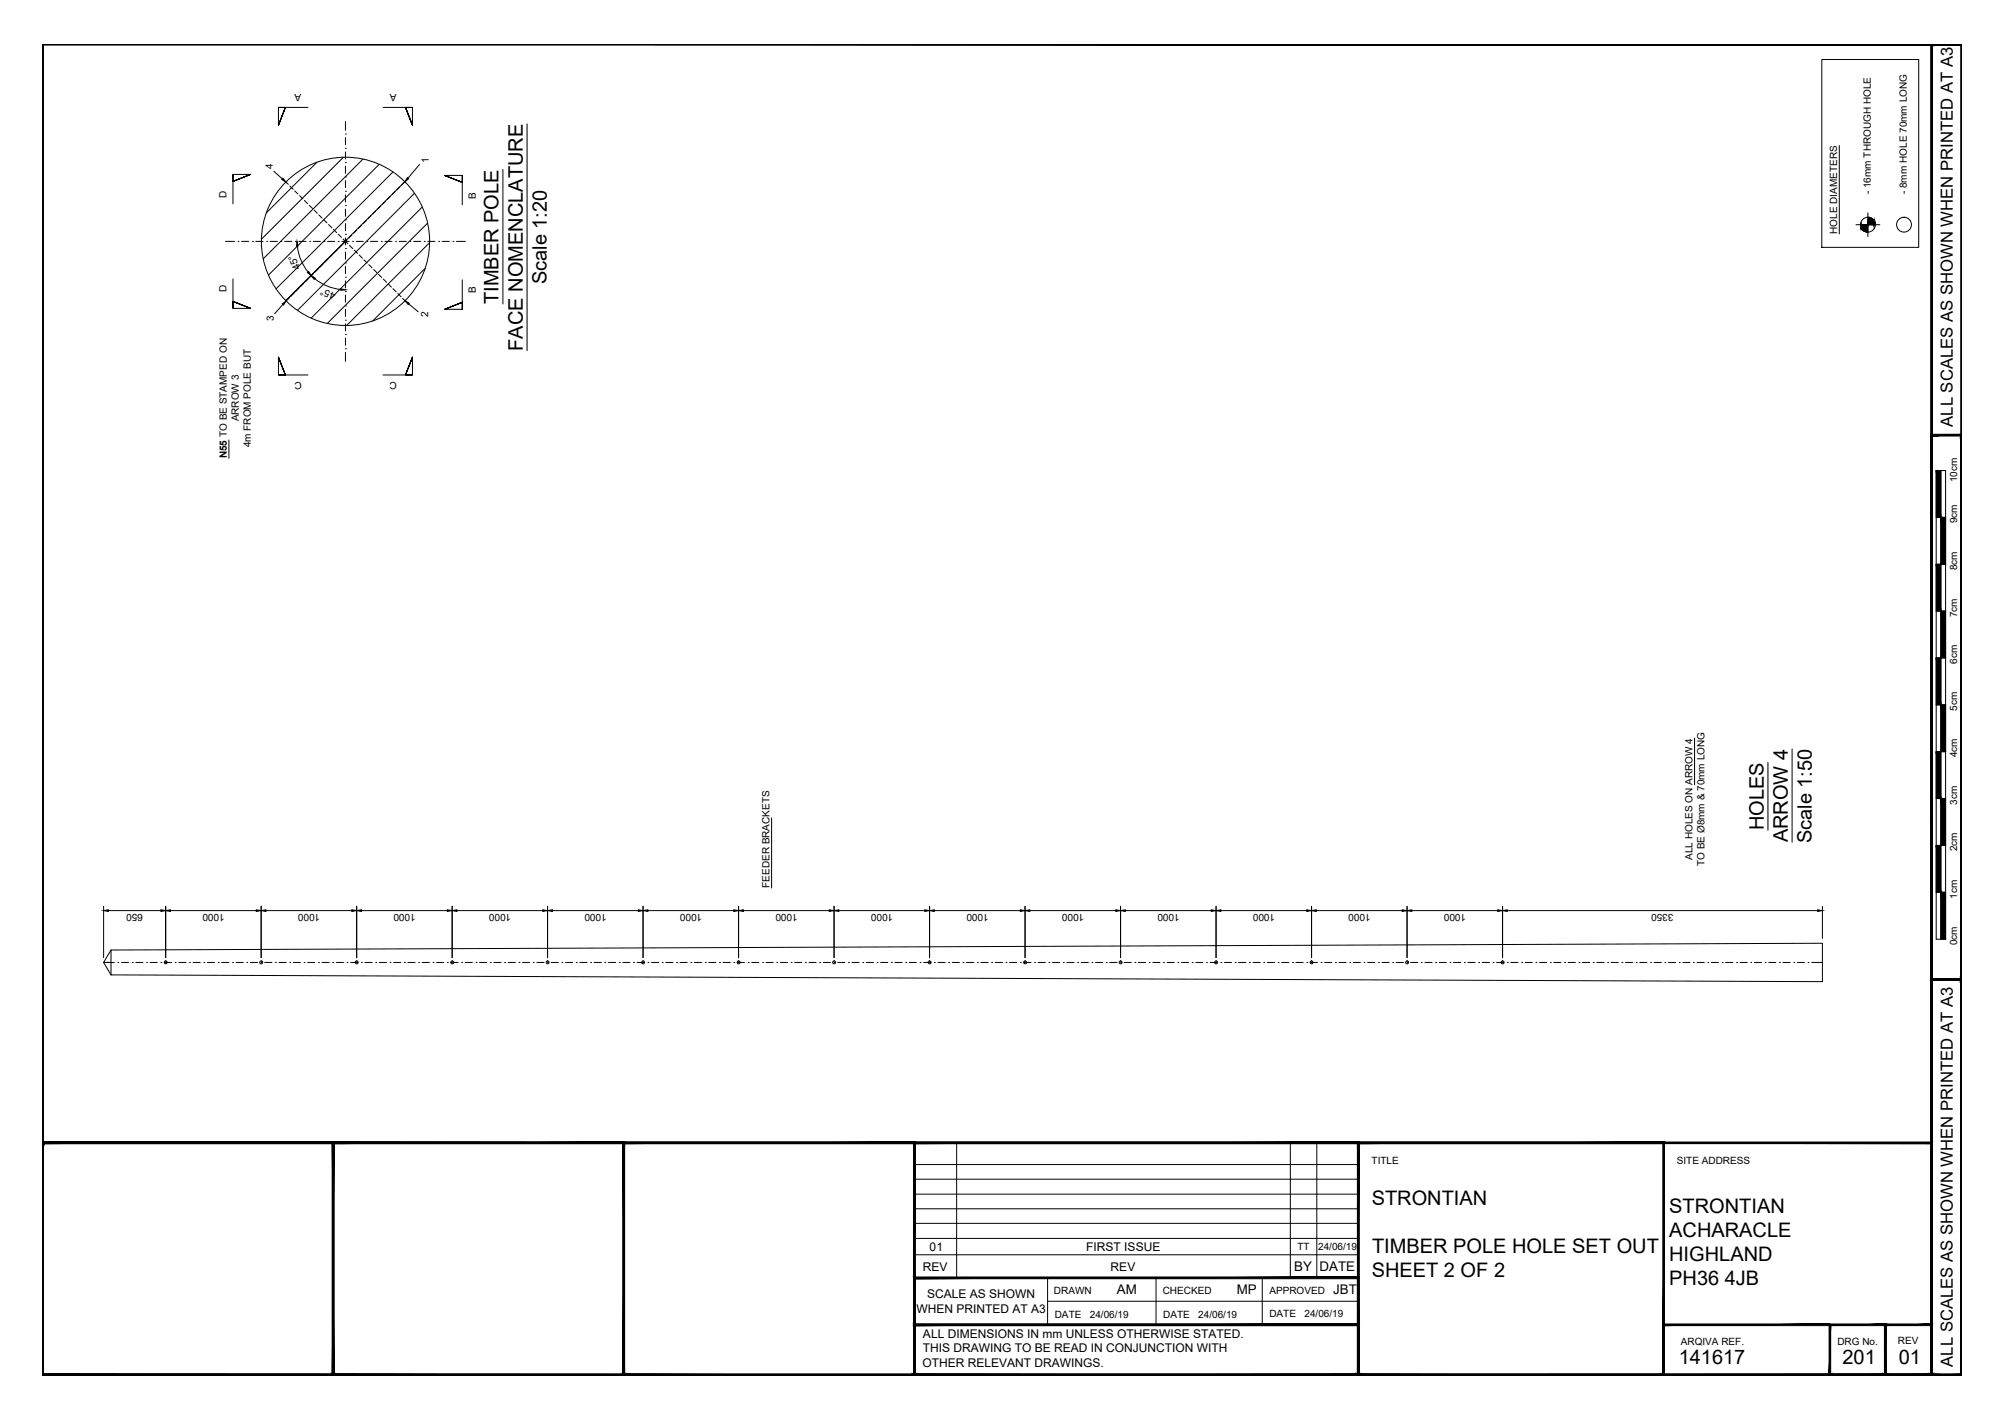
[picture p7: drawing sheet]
<svg xmlns="http://www.w3.org/2000/svg" width="420mm" height="297mm" viewBox="0 0 420 297" stroke-linecap="round" stroke-linejoin="round" font-family="sans-serif">
<!-- layer: 03 - TEXT AND DIMENSIONS -->
<g fill="none" stroke="#000" stroke-width=".21">
<path d="M21.7 201.6h2.2M24.7 201.6h.1M25.4 201.6h1.6M27.7 201.6h.1M28.5 201.6h1.4M30.7 201.6h.1M31.4 201.6h1.5M33.7 201.6h.1M34.4 201.6h1.5M36.7 201.6h.1M37.5 201.6h1.5M39.7 201.6h.1"/>
<path d="M40.4 201.6h1.5M42.7 201.6h.1M43.4 201.6h1.5M45.7 201.6h.1M46.4 201.6h1.5M48.7 201.6h.1M49.5 201.6h1.5M51.7 201.6h.1M52.4 201.6h1.5M54.7 201.6h.1M55.4 201.6h1.5M57.7 201.6h.1"/>
<path d="M58.4 201.6h1.6M60.7 201.6h.1M61.5 201.6h1.4M63.7 201.6h.1M64.4 201.6h1.5M66.7 201.6h.1M67.4 201.6h1.5M69.7 201.6h.1M70.4 201.6h1.6M72.7 201.6h.1M73.5 201.6h1.4M75.7 201.6h.1"/>
<path d="M76.4 201.6h1.5M78.7 201.6h.1M79.4 201.6h1.5M81.7 201.6h.1M82.5 201.6h1.5M84.7 201.6h.1M85.5 201.6h1.4M87.7 201.6h.1M88.4 201.6h1.5M90.7 201.6h.1M91.4 201.6h1.5M93.7 201.6h.1"/>
<path d="M94.5 201.6h1.5M96.7 201.6h.1M97.4 201.6h1.5M99.7 201.6h.1M100.4 201.6h1.5M102.7 201.6h.1M103.4 201.6h1.6M105.7 201.6h.1M106.5 201.6h1.5M108.7 201.6h.1M109.4 201.6h1.5M111.7 201.6h.1"/>
<path d="M112.4 201.6h1.5M114.7 201.6h.1M115.5 201.6h1.5M117.7 201.6h.1M118.5 201.6h1.4M120.7 201.6h.1M121.4 201.6h1.5M123.7 201.6h.1M124.4 201.6h1.5M126.7 201.6h.1M127.5 201.6h1.5M129.7 201.6h.1"/>
<path d="M130.5 201.6h1.4M132.7 201.6h.1M133.4 201.6h1.5M135.7 201.6h.1M136.4 201.6h1.6M138.7 201.6h.1M139.5 201.6h1.5M141.7 201.6h.1M142.5 201.6h1.4M144.7 201.6h.1M145.4 201.6h1.5M147.7 201.6h.1"/>
<path d="M148.4 201.6h1.6M150.7 201.6h.1M151.5 201.6h1.5M153.7 201.6h.1M154.4 201.6h1.5M156.7 201.6h.1M157.4 201.6h1.5M159.7 201.6h.1M160.5 201.6h1.5M162.7 201.6h.1M163.5 201.6h1.5M165.7 201.6h.1"/>
<path d="M166.4 201.6h1.5M168.7 201.6h.1M169.4 201.6h1.5M171.7 201.6h.1M172.5 201.6h1.5M174.7 201.6h.1M175.5 201.6h1.4M177.7 201.6h.1M178.4 201.6h1.5M180.7 201.6h.1M181.4 201.6h1.6M183.7 201.6h.1"/>
<path d="M184.5 201.6h1.5M186.7 201.6h.1M187.5 201.6h1.4M189.7 201.6h.1M190.4 201.6h1.5M192.7 201.6h.1M193.4 201.6h1.6M195.7 201.6h.1M196.5 201.6h1.5M198.7 201.6h.1M199.5 201.6h1.4M201.7 201.6h.1"/>
<path d="M202.4 201.6h1.5M204.7 201.6h.1M205.5 201.6h1.5M207.7 201.6h.1M208.5 201.6h1.5M210.7 201.6h.1M211.4 201.6h1.5M213.7 201.6h.1M214.4 201.6h1.5M216.7 201.6h.1M217.5 201.6h1.5M219.7 201.6h.1"/>
<path d="M220.5 201.6h1.5M222.7 201.6h.1M223.4 201.6h1.5M225.7 201.6h.1M226.4 201.6h1.6M228.7 201.6h.1M229.5 201.6h1.5M231.7 201.6h.1M232.5 201.6h1.5M234.7 201.6h.1M235.4 201.6h1.5M237.7 201.6h.1"/>
<path d="M238.4 201.6h1.6M240.7 201.6h.1M241.5 201.6h1.5M243.7 201.6h.1M244.5 201.6h1.4M246.7 201.6h.1M247.4 201.6h1.5M249.7 201.6h.1M250.5 201.6h1.5M252.7 201.6h.1M253.5 201.6h1.5M255.7 201.6h.1"/>
<path d="M256.5 201.6h1.4M258.7 201.6h.1M259.4 201.6h1.5M261.7 201.6h.1M262.5 201.6h1.5M264.7 201.6h.1M265.5 201.6h1.5M267.7 201.6h.1M268.4 201.6h1.5M270.7 201.6h.1M271.4 201.6h1.6M273.7 201.6h.1"/>
<path d="M274.5 201.6h1.5M276.7 201.6h.1M277.5 201.6h1.5M279.7 201.6h.1M280.4 201.6h1.5M282.7 201.6h.1M283.4 201.6h1.6M285.7 201.6h.1M286.5 201.6h1.5M288.7 201.6h.1M289.5 201.6h1.5M291.7 201.6h.1"/>
<path d="M292.4 201.6h1.5M294.7 201.6h.1M295.5 201.6h1.5M297.7 201.6h.1M298.5 201.6h1.5M300.7 201.6h.1M301.5 201.6h1.4M303.7 201.6h.1M304.4 201.6h1.6M306.7 201.6h.1M307.5 201.6h1.5M309.7 201.6h.1"/>
<path d="M310.5 201.6h1.5M312.7 201.6h.1M313.5 201.6h1.4M315.7 201.6h.1M316.4 201.6h1.6M318.7 201.6h.1M319.5 201.6h1.5M321.7 201.6h.1M322.5 201.6h1.5M324.7 201.6h.1M325.4 201.6h1.5M327.7 201.6h.1"/>
<path d="M328.5 201.6h1.5M330.7 201.6h.1M331.5 201.6h1.5M333.7 201.6h.1M334.5 201.6h1.5M336.7 201.6h.1M337.4 201.6h1.5M339.7 201.6h.1M340.5 201.6h1.5M342.7 201.6h.1M343.5 201.6h1.5M345.7 201.6h.1"/>
<path d="M346.5 201.6h1.5M348.7 201.6h.1M349.4 201.6h1.6M351.7 201.6h.1M352.5 201.6h1.5M354.7 201.6h.1M355.5 201.6h1.5M357.7 201.6h.1M358.5 201.6h1.4M360.7 201.6h.1M361.4 201.6h1.6M363.7 201.6h.1"/>
<path d="M364.5 201.6h1.5M366.7 201.6h.1M367.5 201.6h1.5M369.7 201.6h.1M370.5 201.6h1.4M372.7 201.6h.1M373.5 201.6h1.5M375.7 201.6h.1M376.5 201.6h1.5M378.7 201.6h.1M379.5 201.6h2.2"/>
</g>
<!-- layer: TEXT AND DIMENSIONS -->
<g fill="none" stroke="#000" stroke-width=".21">
<path d="M381.6 12.5h20.3v39.3h-20.3zM48.8 36.5v1.5l3.7-1.5-3.7 1.5 3.7-1.5h-3.7v6.2M57.4 35.9l1.7 1.6M58.3 22.5h1.5l-1.5 3.7 1.5-3.7-1.5 3.7v-3.7h6.2M66.4 34l-10.6 10.6M71.9 33l-17.2 17.1M72.4 37.1h.1M72.4 34.1h.1M72.4 31.1h.1M72.4 28.1h.1M72.4 25.4v1.9M72.4 28.8v1.5"/>
<path d="M72.4 31.8v1.5M72.4 34.8v1.5M72.4 37.8v1.5M76 33.3l-20.9 20.9M79.4 34.4l-23.2 23.2M80.2 22.5h6.2v3.7l-1.5-3.7 1.5 3.7-1.5-3.7h1.5M82.3 36l-24.5 24.5M84.8 38.1l-25 24.9M87.9 34.5l-2.4 2.8M96.8 36.7v1.5l-3.7-1.5 3.7 1.5-3.7-1.5h3.7v6.2M105.3 35.5v28.2M110.4 26v47.5"/>
<path d="M385.2 30.5v18.5M47.2 50.6h1.9M48.8 58.4v6.2h3.7l-3.7-1.5 3.7 1.5-3.7-1.5v1.5M49.9 50.6h.1M50.6 50.6h1.5M52.9 50.6h.1M53.6 50.6h1.5M55.9 50.6h.1M56.6 50.6h1.5M58.9 50.6h.1M59.6 50.6h1.5M61.9 50.6h.1"/>
<path d="M62.3 51.6a10.1 10.1 0 0 0 2.2 5.4M62.6 50.6h1.5M64.9 50.6h.1M65.6 50.6h1.5M65.9 58.4a10.1 10.1 0 0 0 5.5 2.2M67.9 50.6h.1M68.6 50.6h1.5M70.9 50.6h.1M71.6 50.6h1.5M72.4 58.1h.1M72.4 55.1h.1M72.4 52.1h.1"/>
<path d="M72.4 49.1h.1M72.4 46.1h.1M72.4 43.1h.1M72.4 40.1h.1M72.4 40.8v1.5M72.4 43.8v1.5M72.4 46.8v1.5M72.4 49.8v1.5M72.4 52.8v1.5M72.4 55.8v1.5M72.4 58.8v1.5M72.4 50.6l-12.5 12.4"/>
<path d="M73.9 50.6h.1M74.6 50.6h1.5M76.9 50.6h.1M77.6 50.6h1.5M79.9 50.6h.1M80.6 50.6h1.5M82.9 50.6h.1M83.6 50.6h1.5M85.9 50.6h.1M86.6 50.6h1.5M86.8 40.5l-24.5 24.5M88.4 43.4l-23.2 23.3"/>
<path d="M88.9 50.6h.1M89 56.2l-11 11M89.6 46.7l-21.1 21.1M89.6 50.6h1.5M90 50.8l-17.4 17.4M91.9 50.6h.1M92.6 50.6h1.5M94.9 50.6h.1M95.6 50.6h1.9M96.8 58.6v6.2h-3.7l3.7-1.5-3.7 1.5 3.7-1.5v1.5M58.3 78.5h1.5l-1.5-3.7 1.5 3.7-1.5-3.7v3.7h6.2M59.3 63.8l-1.8 1.9"/>
<path d="M72.4 73.1h.1M72.4 70.1h.1M72.4 67.1h.1M72.4 64.1h.1M72.4 61.1h.1M72.4 61.8v1.5M72.4 64.8v1.5M72.4 67.8v1.5M72.4 70.8v1.5M72.4 73.8v1.9M80.2 78.5h6.2v-3.7l-1.5 3.7 1.5-3.7-1.5 3.7h1.5M85.6 63.6l2 1.7"/>
<path d="M47.9 92.2v3.8M354.9 154.6v9.8M370.3 159.7v14.2M375.4 156.9v19.5M161.6 171.3v14.7M21.7 189.8v10.8M22.7 190.8h11M34.7 189.8v10.8M35.7 190.8h18M54.7 189.8v10.8M55.7 190.8h18M74.7 189.8v10.8"/>
<path d="M75.7 190.8h18M94.7 189.8v10.8M95.7 190.8h18M114.7 189.8v10.8M115.7 190.8h18M134.7 189.8v10.8M135.7 190.8h18M154.7 189.8v10.8M155.7 190.8h18M174.7 189.8v10.8M175.7 190.8h18M194.7 189.8v10.8"/>
<path d="M195.7 190.8h18M214.7 189.8v10.8M215.7 190.8h18M234.7 189.8v10.8M235.7 190.8h18M254.7 189.8v10.8M255.7 190.8h18M274.7 189.9v10.7M275.7 190.8h18M294.7 189.9v10.7M295.7 190.8h18M314.7 189.9v10.7"/>
<path d="M315.7 190.8h65M381.7 189.9v6.7"/>
</g>
<!-- layer: MEDIUM THICKNESS -->
<g fill="none" stroke="#000" stroke-width=".21">
<path d="M388.7 47.1h5M391.2 44.6v5M23.2 199l358.5-1.4v8l-358.5-1.4zM23.2 199l-1.5 2.6 1.5 2.6M21.7 201.6h1.6"/>
<circle cx="72.4" cy="50.6" r="17.6"/>
<circle cx="391.2" cy="47.1" r="1.56"/>
<circle cx="398.8" cy="47.1" r="1.56"/>
<circle cx="34.7" cy="201.6" r=".31"/>
<circle cx="54.7" cy="201.6" r=".31"/>
<circle cx="74.7" cy="201.6" r=".31"/>
<circle cx="94.7" cy="201.6" r=".31"/>
<circle cx="114.7" cy="201.6" r=".31"/>
<circle cx="134.7" cy="201.6" r=".31"/>
<circle cx="154.7" cy="201.6" r=".31"/>
<circle cx="174.7" cy="201.6" r=".31"/>
<circle cx="194.7" cy="201.6" r=".31"/>
<circle cx="214.7" cy="201.6" r=".31"/>
<circle cx="234.7" cy="201.6" r=".31"/>
<circle cx="254.7" cy="201.6" r=".31"/>
<circle cx="274.7" cy="201.6" r=".31"/>
<circle cx="294.7" cy="201.6" r=".31"/>
<circle cx="314.7" cy="201.6" r=".31"/>
</g>
<!-- layer: TEXT AND DIMENSIONS -->
<g fill="#000" stroke="#000" stroke-width=".21">
<path d="M59.3 37.3l.6 .8-.9-.5zM85.3 37.2l.3 .2-.8 .7zM62.2 50.6l.2 1h-.3zM64.4 57.1l.3-.2 .5 .8zM65.2 57.7l.8 .6-.2 .2zM59.1 63.7l.8-.7-.5 .9zM71.4 60.5l1 .2-1 .1zM84.8 63l.9 .5-.2 .3zM21.7 190.8l1-.2v.3zM33.7 190.6l1 .2-1 .1zM34.7 190.8l1-.2v.3zM53.7 190.6l1 .2-1 .1z"/>
<path d="M54.7 190.8l1-.2v.3zM73.7 190.6l1 .2-1 .1zM74.7 190.8l1-.2v.3zM93.7 190.6l1 .2-1 .1zM94.7 190.8l1-.2v.3zM113.7 190.6l1 .2-1 .1zM114.7 190.8l1-.2v.3zM133.7 190.6l1 .2-1 .1zM134.7 190.8l1-.2v.3zM153.7 190.6l1 .2-1 .1zM154.7 190.8l1-.2v.3zM173.7 190.6l1 .2-1 .1z"/>
<path d="M174.7 190.8l1-.2v.3zM193.7 190.6l1 .2-1 .1zM194.7 190.8l1-.2v.3zM213.7 190.6l1 .2-1 .1zM214.7 190.8l1-.2v.3zM233.7 190.6l1 .2-1 .1zM234.7 190.8l1-.2v.3zM253.7 190.6l1 .2-1 .1zM254.7 190.8l1-.2v.3zM273.7 190.6l1 .2-1 .1zM274.7 190.8l1-.2v.3zM293.7 190.6l1 .2-1 .1z"/>
<path d="M294.7 190.8l1-.2v.3zM313.7 190.6l1 .2-1 .1zM314.7 190.8l1-.2v.3zM380.7 190.6l1 .2-1 .1z"/>
</g>
<!-- layer: 02 - HIDDEN LINES -->
<g fill="none" stroke="#000" stroke-width=".21">
<path d="M59.9 38.1l.5 .5M60.7 39l.7 .6M61.7 40l.7 .6M83.8 39.1l-.7 .7M84.8 38.1l-.7 .7M62.7 41l.7 .7M63.6 59.3l-.7 .7M63.8 42l.6 .7M64.6 58.3l-.6 .7M64.8 43l.7 .7M65.6 57.3l-.6 .7M65.8 44l.6 .7"/>
<path d="M66.6 56.3l-.6 .7M66.8 45l.7 .7M67.7 55.3l-.7 .7M67.8 46l.7 .7M68.7 54.3l-.7 .6M68.8 47l.7 .7M69.7 53.3l-.7 .6M69.8 48l.7 .7M70.7 52.3l-.7 .6M70.9 49.1l.6 .6M71.7 51.2l-.7 .7M71.8 50.1l1.1 1"/>
<path d="M72.7 50.2l-.7 .7M73.2 51.4l.7 .7M73.7 49.2l-.7 .7M74.2 52.4l.7 .7M74.7 48.2l-.7 .7M75.2 53.4l.7 .7M75.7 47.2l-.7 .7M76.2 54.4l.7 .7M76.7 46.2l-.6 .7M77.2 55.4l.7 .7M77.7 45.2l-.6 .6M78.3 56.5l.6 .6"/>
<path d="M78.7 44.2l-.6 .6M79.3 57.5l.7 .6M79.8 43.1l-.7 .7M80.3 58.5l.7 .6M80.8 42.1l-.7 .7M81.3 59.5l.7 .7M81.8 41.1l-.7 .7M82.8 40.1l-.7 .7M60.6 62.4l-.7 .6M61.6 61.4l-.7 .6M62.6 60.3l-.7 .7M82.3 60.5l.7 .7"/>
<path d="M83.3 61.5l.7 .7M84.3 62.5l.5 .5"/>
</g>
<!-- layer: MEDIUM THICKNESS -->
<g fill="#000" stroke="#000" stroke-width=".21">
<path d="M389.7 47.1v.2zM392.7 46.5v.6z"/>
<path d="M389.7 47.1v.2zM389.7 47.1v.5z"/>
<path d="M389.7 47.1v.5l.2-.5zM389.9 47.1v.8l-.2-.3z"/>
<path d="M389.9 47.1v.8l.1-.8zM390 47.1v1l-.1-.2z"/>
<path d="M390 47.1v1l.2-1zM390.2 47.1v1.2l-.2-.2z"/>
<path d="M390.2 47.1v1.2l.2-1.2zM390.4 47.1v1.3l-.2-.1z"/>
<path d="M390.4 47.1v1.3l.3-1.3zM390.7 47.1v1.4l-.3-.1z"/>
<path d="M390.7 47.1v1.4l.3-1.4zM391 47.1v1.5l-.3-.1z"/>
<path d="M391 47.1v1.5l.2-1.5zM391.2 47.1v1.5h-.2z"/>
<path d="M391.2 45.5v1.6l.3-1.6zM391.5 45.5v1.6h-.3z"/>
<path d="M391.5 45.5v1.6l.3-1.5zM391.8 45.6v1.5h-.3z"/>
<path d="M391.8 45.6v1.5l.2-1.4zM392 45.7v1.4h-.2z"/>
<path d="M392 45.7v1.4l.2-1.2zM392.2 45.9v1.2h-.2z"/>
<path d="M392.2 45.9v1.2l.2-1zM392.4 46.1v1h-.2z"/>
<path d="M392.4 46.1v1l.2-.8zM392.6 46.3v.8h-.2z"/>
<path d="M392.6 46.3v.8l.1-.6zM392.7 46.5l-.1 .6z"/>
<path d="M392.8 46.8l-.1 .3zM392.8 46.8v.3z"/>
</g>
<!-- layer: 0 -->
<g fill="none" stroke="#000" stroke-width=".21">
<path d="M405.5 98.6h2v98.1h-2zM406.5 98.6v98.1M405.5 118.2h2M405.5 108.4h2M405.5 137.8h2M405.5 128h2M405.5 157.5h2M405.5 147.7h2M405.5 177.1h2M405.5 167.3h2M405.5 186.9h2M200.4 239.4v28.3"/>
<path d="M270.3 239.4v28.3M275.8 239.4v28.3M191.5 250.1h93M191.5 247h93M191.5 243.9h93M191.5 256.3h93M191.5 253.2h93M191.5 259.4h93M191.5 262.8h93M219.4 267.7v9.8M219.4 272.6h65.1M242.1 267.7v9.8"/>
<path d="M264.4 267.7v9.8"/>
</g>
<g fill="#000" stroke="#000" stroke-width=".21">
<path d="M8.9 9.3l.2 .1h401.6zM8.9 9.3h402l-.2 .1z"/>
<path d="M404.4 9.3l.3 .1zM404.4 9.3l.3 .1-.3 278.6zM404.7 9.4l-.3 278.6 .3-.1zM404.4 288l.3-.1z"/>
<path d="M404.6 9.3l.1 .1h6zM404.6 9.3h6.3l-.2 .1z"/>
<path d="M410.7 9.4v278.5l.2-278.6zM410.9 9.3v278.7l-.2-.1z"/>
<path d="M410.7 9.4v278.5l.2-278.6zM410.9 9.3v278.7l-.2-.1z"/>
<path d="M404.4 91l.3 .3 6.2-.3zM404.7 91.3l6.2-.3-.2 .3zM410.9 91l-.2 .3z"/>
<path d="M404.4 91l.3 114v-113.7zM404.4 91l.3 114-.3 .3z"/>
<path d="M405.5 98.6l1 9.8v-9.8zM405.5 98.6l1 9.8h-1z"/>
<path d="M410.9 91.1l-.2 .2 .2 113.9zM410.7 91.3l.2 113.9-.2-.2zM410.7 205l.2 .3zM404.7 205h6l.2 .3zM404.7 205l-.3 .3h6.5z"/>
<path d="M405.5 118.2l1 9.8v-9.8zM405.5 118.2l1 9.8h-1z"/>
<path d="M406.5 108.4l1 9.8v-9.8zM406.5 108.4l1 9.8h-1z"/>
<path d="M405.5 137.8l1 9.8v-9.8zM405.5 137.8l1 9.8h-1z"/>
<path d="M406.5 128l1 9.8v-9.8zM406.5 128l1 9.8h-1z"/>
<path d="M405.5 157.5l1 9.8v-9.8zM405.5 157.5l1 9.8h-1z"/>
<path d="M406.5 147.6l1 9.9v-9.9zM406.5 147.6l1 9.9h-1z"/>
<path d="M405.5 177.1l1 9.8v-9.8zM405.5 177.1l1 9.8h-1z"/>
<path d="M406.5 167.3l1 9.8v-9.8zM406.5 167.3l1 9.8h-1z"/>
<path d="M406.5 186.9l1 9.8v-9.8zM406.5 186.9l1 9.8h-1z"/>
<path d="M404.4 205l.3 .3 6.2-.3zM404.7 205.3l6.2-.3-.2 .3zM410.9 205l-.2 .3z"/>
<path d="M410.9 205.1l-.2 .2 .2 82.7zM410.7 205.3l.2 82.7-.2-.1zM410.7 287.9l.2 .1z"/>
<path d="M8.9 239.2l.2 .4zM8.9 239.2l395.5 .4h-395.3zM8.9 239.2l395.5 .4 .3-.4z"/>
<path d="M9.1 239.6h60.5l.3-.4zM8.9 239.2h61l-60.8 .4zM8.9 239.2l.2 .4z"/>
<path d="M69.9 239.6h60.6l.3-.4zM69.6 239.2h61.2l-60.9 .4zM69.6 239.2l.3 48.7v-48.3zM69.6 239.2l.3 48.7-.3 .1zM69.6 288l.3-.1z"/>
<path d="M130.8 239.6h60.5l.4-.4zM130.5 239.2h61.2l-60.9 .4zM130.5 239.2l.3 48.7v-48.3zM130.5 239.2l.3 48.7-.3 .1zM130.5 288l.3-.1z"/>
<path d="M191.7 239.6h92.6l.4-.4zM191.3 239.2h93.4l-93 .4zM191.3 239.2l.4 48.7v-48.3zM191.3 239.2l.4 48.7-.4 .1zM191.3 288l.4-.1z"/>
<path d="M284.7 239.6h63.6l.3-.4zM284.3 239.2h64.3l-63.9 .4zM284.3 239.2l.4 48.7v-48.3zM284.3 239.2l.4 48.7-.4 .1zM284.3 288l.4-.1z"/>
<path d="M404.7 239.2l-.3 .4 .3 48.4zM404.4 239.6l.3 48.4-.3-.1zM404.4 287.9l.3 .1z"/>
<path d="M191.3 277.3l.4 .4 93-.4zM191.7 277.7l93-.4-.4 .4zM284.7 277.3l-.4 .4 .4 10.3zM284.3 277.7l.4 10.3-.4-.1zM284.3 287.9l.4 .1z"/>
<path d="M191.3 277.7h93.4l-.4-.4zM191.3 277.7l.4-.4h92.6zM191.3 267.5v10.2l.4-.4zM191.3 267.5l.4 .4v9.4zM191.3 267.5l.4 .4 93-.4zM191.7 267.9l93-.4-.4 .4zM284.7 267.5l-.4 .4 .4 9.8zM284.3 267.9l.4 9.8-.4-.4z"/>
<path d="M383.1 277.3l.3 .4 11.7-.4zM383.4 277.7l11.7-.4-.4 .4zM394.7 277.7l.4 10.3v-10.7zM394.7 277.7l.4 10.3-.4-.1zM394.7 287.9l.4 .1z"/>
<path d="M348.5 277.7h34.8v-.4zM348.5 277.3h34.8l-34.8 .4z"/>
<path d="M394.7 277.3l.4 .4 9.6-.4zM395.1 277.7l9.6-.4-.3 .4zM404.7 277.3l-.3 .4 .3 10.3zM404.4 277.7l.3 10.3-.3-.1zM404.4 287.9l.3 .1z"/>
<path d="M9.1 9.4l-.2 278.6 .2-.1zM8.9 9.3l.2 .1-.2 278.6z"/>
<path d="M9.1 239.6l-.2 48.4 .2-.1zM8.9 239.4l.2 .2-.2 48.4z"/>
<path d="M9.1 287.9l60.7 .1-.2-.1zM9.1 287.9l60.7 .1h-60.9z"/>
<path d="M69.6 287.9l.3 .1zM69.9 239.2v48.8l-.3-.1zM69.9 239.2l-.3 .4v48.3z"/>
<path d="M69.9 287.9l60.7 .1-.1-.1zM69.9 287.9l60.7 .1h-60.8z"/>
<path d="M130.5 287.9l.3 .1zM130.8 239.2v48.8l-.3-.1zM130.8 239.2l-.3 .4v48.3z"/>
<path d="M130.8 287.9l60.7 .1-.2-.1zM130.8 287.9l60.7 .1h-60.9z"/>
<path d="M191.3 287.9l.4 .1zM191.7 239.2v48.8l-.4-.1zM191.3 239.6v48.3l.4-48.7z"/>
<path d="M191.7 287.9l92.8 .1-.2-.1zM191.7 287.9l92.8 .1h-93z"/>
<path d="M284.3 287.9l.4 .1zM284.7 239.2v48.8l-.4-.1zM284.7 239.2l-.4 .4v48.3z"/>
<path d="M191.5 288h93l-.2-.1zM191.5 288l.2-.1h92.6zM191.3 288l.4-.1zM191.7 277.7v10.2l-.4 .1zM191.3 277.3v10.7l.4-10.3z"/>
<path d="M284.7 287.9l63.8 .1-.2-.1zM284.7 287.9l63.8 .1h-64z"/>
<path d="M348.3 287.9l.3 .1zM348.6 239.2v48.8l-.3-.1zM348.6 239.2l-.3 .4v48.3z"/>
<path d="M383.3 288h11.6l-.2-.1zM383.4 287.9h11.3l-11.4 .1zM383.1 288l.3-.1zM383.4 277.7v10.2l-.3 .1zM383.1 277.3v10.7l.3-10.3z"/>
<path d="M8.9 288h395.7l-.2-.1zM8.9 288l.2-.1h395.3zM8.9 239.4v48.6l.2-.1zM8.9 239.4l.2 .2v48.3z"/>
<path d="M394.9 288h9.7l-.2-.1zM394.9 288l.2-.1h9.3zM394.7 288l.4-.1zM395.1 277.7v10.2l-.4 .1zM394.7 277.3v10.7l.4-10.3z"/>
<path d="M9.1 287.9l401.8 .1-.2-.1zM9.1 287.9l401.8 .1h-402z"/>
<path d="M404.7 287.9l6.2 .1-.2-.1zM404.7 287.9l6.2 .1h-6.3z"/>
<path d="M404.6 288h6.3l-.2-.1zM404.7 287.9h6l-6.1 .1zM404.4 288l.3-.1zM404.7 205.3v82.6l-.3 .1zM404.4 205v83l.3-82.7z"/>
</g>
<g font-size="4.2">
<text x="114.5" y="59.5" transform="rotate(-90 114.5 59.5)">Scale 1:20</text>
<text x="104.4" y="63.7" transform="rotate(-90 104.4 63.7)">TIMBER POLE</text>
<text x="109.5" y="73.5" transform="rotate(-90 109.5 73.5)">FACE NOMENCLATURE</text>
<text x="369.4" y="173.9" transform="rotate(-90 369.4 173.9)">HOLES</text>
<text x="374.5" y="176.4" transform="rotate(-90 374.5 176.4)">ARROW 4</text>
<text x="379.5" y="176.7" transform="rotate(-90 379.5 176.7)">Scale 1:50</text>
<text x="287.3" y="252.5">STRONTIAN</text>
<text x="349.6" y="254">STRONTIAN</text>
<text x="287.4" y="262.5">TIMBER POLE HOLE SET OUT</text>
<text x="349.6" y="259.1">ACHARACLE</text>
<text x="287.3" y="267.6">SHEET 2 OF 2</text>
<text x="349.6" y="264.1">HIGHLAND</text>
<text x="349.6" y="269.2">PH36 4JB</text>
<text x="351.6" y="285.7">141617</text>
<text x="385.9" y="285.7">201</text>
<text x="397.7" y="285.7">01</text>
</g>
<g font-size="3.5">
<text x="409" y="89.4" transform="rotate(-90 409 89.4)">ALL SCALES AS SHOWN WHEN PRINTED AT A3</text>
<text x="409" y="286.3" transform="rotate(-90 409 286.3)">ALL SCALES AS SHOWN WHEN PRINTED AT A3</text>
</g>
<g font-size="2.8">
<text x="271.1" y="266.3">BY</text>
<text x="276.4" y="266.3">DATE</text>
<text x="233.9" y="271.1">AM</text>
<text x="259" y="271.1">MP</text>
<text x="279.3" y="271.1">JBT</text>
</g>
<g font-size="2.5">
<text x="194.7" y="262">01</text>
<text x="227.5" y="262">FIRST ISSUE</text>
<text x="193.3" y="266.2">REV</text>
<text x="232.6" y="266.2">REV</text>
<text x="192" y="275">WHEN PRINTED AT A3</text>
<text x="194.2" y="272">SCALE AS SHOWN</text>
<text x="193.3" y="280.3">ALL DIMENSIONS IN mm UNLESS OTHERWISE STATED.</text>
<text x="193.2" y="286.3">OTHER RELEVANT DRAWINGS.</text>
<text x="193.3" y="283.3">THIS DRAWING TO BE READ IN CONJUNCTION WITH</text>
</g>
<g font-size="2.1">
<text x="63.1" y="19.6" transform="rotate(-180 63.1 19.6)">A</text>
<text x="83" y="19.6" transform="rotate(-180 83 19.6)">A</text>
<text x="57.1" y="35.5" transform="rotate(-90 57.1 35.5)">4</text>
<text x="89.8" y="34.1" transform="rotate(-90 89.8 34.1)">1</text>
<text x="47.4" y="41.4" transform="rotate(-90 47.4 41.4)">D</text>
<text x="99.7" y="41.6" transform="rotate(-90 99.7 41.6)">B</text>
<text x="391.8" y="40.7" transform="rotate(-90 391.8 40.7)">- 16mm THROUGH HOLE</text>
<text x="399.4" y="40.7" transform="rotate(-90 399.4 40.7)">- 8mm HOLE 70mm LONG</text>
<text x="384.8" y="49" transform="rotate(-90 384.8 49)">HOLE DIAMETERS</text>
<text x="62.9" y="56.1" transform="rotate(-112 62.9 56.1)">45°</text>
<text x="47.4" y="61.3" transform="rotate(-90 47.4 61.3)">D</text>
<text x="70.4" y="61.4" transform="rotate(-161 70.4 61.4)">45°</text>
<text x="99.7" y="61.3" transform="rotate(-90 99.7 61.3)">B</text>
<text x="57.3" y="67.2" transform="rotate(-90 57.3 67.2)">3</text>
<text x="89.7" y="66.5" transform="rotate(-89 89.7 66.5)">2</text>
<text x="63.2" y="79.9" transform="rotate(-180 63.2 79.9)">C</text>
<text x="83.1" y="79.9" transform="rotate(-180 83.1 79.9)">C</text>
<text x="50" y="88.3" transform="rotate(-90 50 88.3)">ARROW 3</text>
<text x="52.6" y="93.7" transform="rotate(-90 52.6 93.7)">4m FROM POLE BUT</text>
<text x="47.5" y="96" transform="rotate(-90 47.5 96)">N55 TO BE STAMPED ON</text>
<text x="409.9" y="101" transform="rotate(-90 409.9 101)">10cm</text>
<text x="409.9" y="109.6" transform="rotate(-90 409.9 109.6)">9cm</text>
<text x="409.9" y="119.5" transform="rotate(-90 409.9 119.5)">8cm</text>
<text x="409.9" y="129.3" transform="rotate(-90 409.9 129.3)">7cm</text>
<text x="409.9" y="139.1" transform="rotate(-90 409.9 139.1)">6cm</text>
<text x="409.9" y="148.9" transform="rotate(-90 409.9 148.9)">5cm</text>
<text x="409.9" y="158.6" transform="rotate(-90 409.9 158.6)">4cm</text>
<text x="409.9" y="168.6" transform="rotate(-90 409.9 168.6)">3cm</text>
<text x="409.9" y="178.3" transform="rotate(-90 409.9 178.3)">2cm</text>
<text x="161.1" y="186" transform="rotate(-90 161.1 186)">FEEDER BRACKETS</text>
<text x="354.5" y="180.1" transform="rotate(-90 354.5 180.1)">ALL HOLES ON ARROW 4</text>
<text x="357" y="181.4" transform="rotate(-90 357 181.4)">TO BE Ø8mm &amp; 70mm LONG</text>
<text x="29.9" y="191.5" transform="rotate(-180 29.9 191.5)">650</text>
<text x="47.1" y="191.5" transform="rotate(-180 47.1 191.5)">1000</text>
<text x="67.1" y="191.5" transform="rotate(-180 67.1 191.5)">1000</text>
<text x="87.1" y="191.5" transform="rotate(-180 87.1 191.5)">1000</text>
<text x="107.1" y="191.5" transform="rotate(-180 107.1 191.5)">1000</text>
<text x="127.1" y="191.5" transform="rotate(-180 127.1 191.5)">1000</text>
<text x="147.1" y="191.5" transform="rotate(-180 147.1 191.5)">1000</text>
<text x="167.1" y="191.5" transform="rotate(-180 167.1 191.5)">1000</text>
<text x="187.1" y="191.5" transform="rotate(-180 187.1 191.5)">1000</text>
<text x="207.1" y="191.5" transform="rotate(-180 207.1 191.5)">1000</text>
<text x="227.1" y="191.5" transform="rotate(-180 227.1 191.5)">1000</text>
<text x="247.1" y="191.5" transform="rotate(-180 247.1 191.5)">1000</text>
<text x="267.1" y="191.5" transform="rotate(-180 267.1 191.5)">1000</text>
<text x="287.1" y="191.5" transform="rotate(-180 287.1 191.5)">1000</text>
<text x="307.1" y="191.5" transform="rotate(-180 307.1 191.5)">1000</text>
<text x="350.5" y="191.5" transform="rotate(-180 350.5 191.5)">3350</text>
<text x="409.9" y="188.3" transform="rotate(-90 409.9 188.3)">1cm</text>
<text x="409.9" y="198" transform="rotate(-90 409.9 198)">0cm</text>
<text x="287.3" y="243.9">TITLE</text>
<text x="351.2" y="243.9">SITE ADDRESS</text>
<text x="271.7" y="261.9">TT</text>
<text x="276.1" y="261.9">24/06/19</text>
<text x="220.8" y="271.1">DRAWN</text>
<text x="243.5" y="271.1">CHECKED</text>
<text x="265.9" y="271.1">APPROVED</text>
<text x="265.9" y="275.9">DATE</text>
<text x="273.2" y="275.9">24/06/19</text>
<text x="220.9" y="276">DATE</text>
<text x="228.3" y="276">24/06/19</text>
<text x="243.6" y="276.1">DATE</text>
<text x="251" y="276.1">24/06/19</text>
<text x="352.1" y="281.6">ARQIVA REF.</text>
<text x="384.8" y="281.6">DRG No.</text>
<text x="397.5" y="281.6">REV</text>
</g>
</svg>
